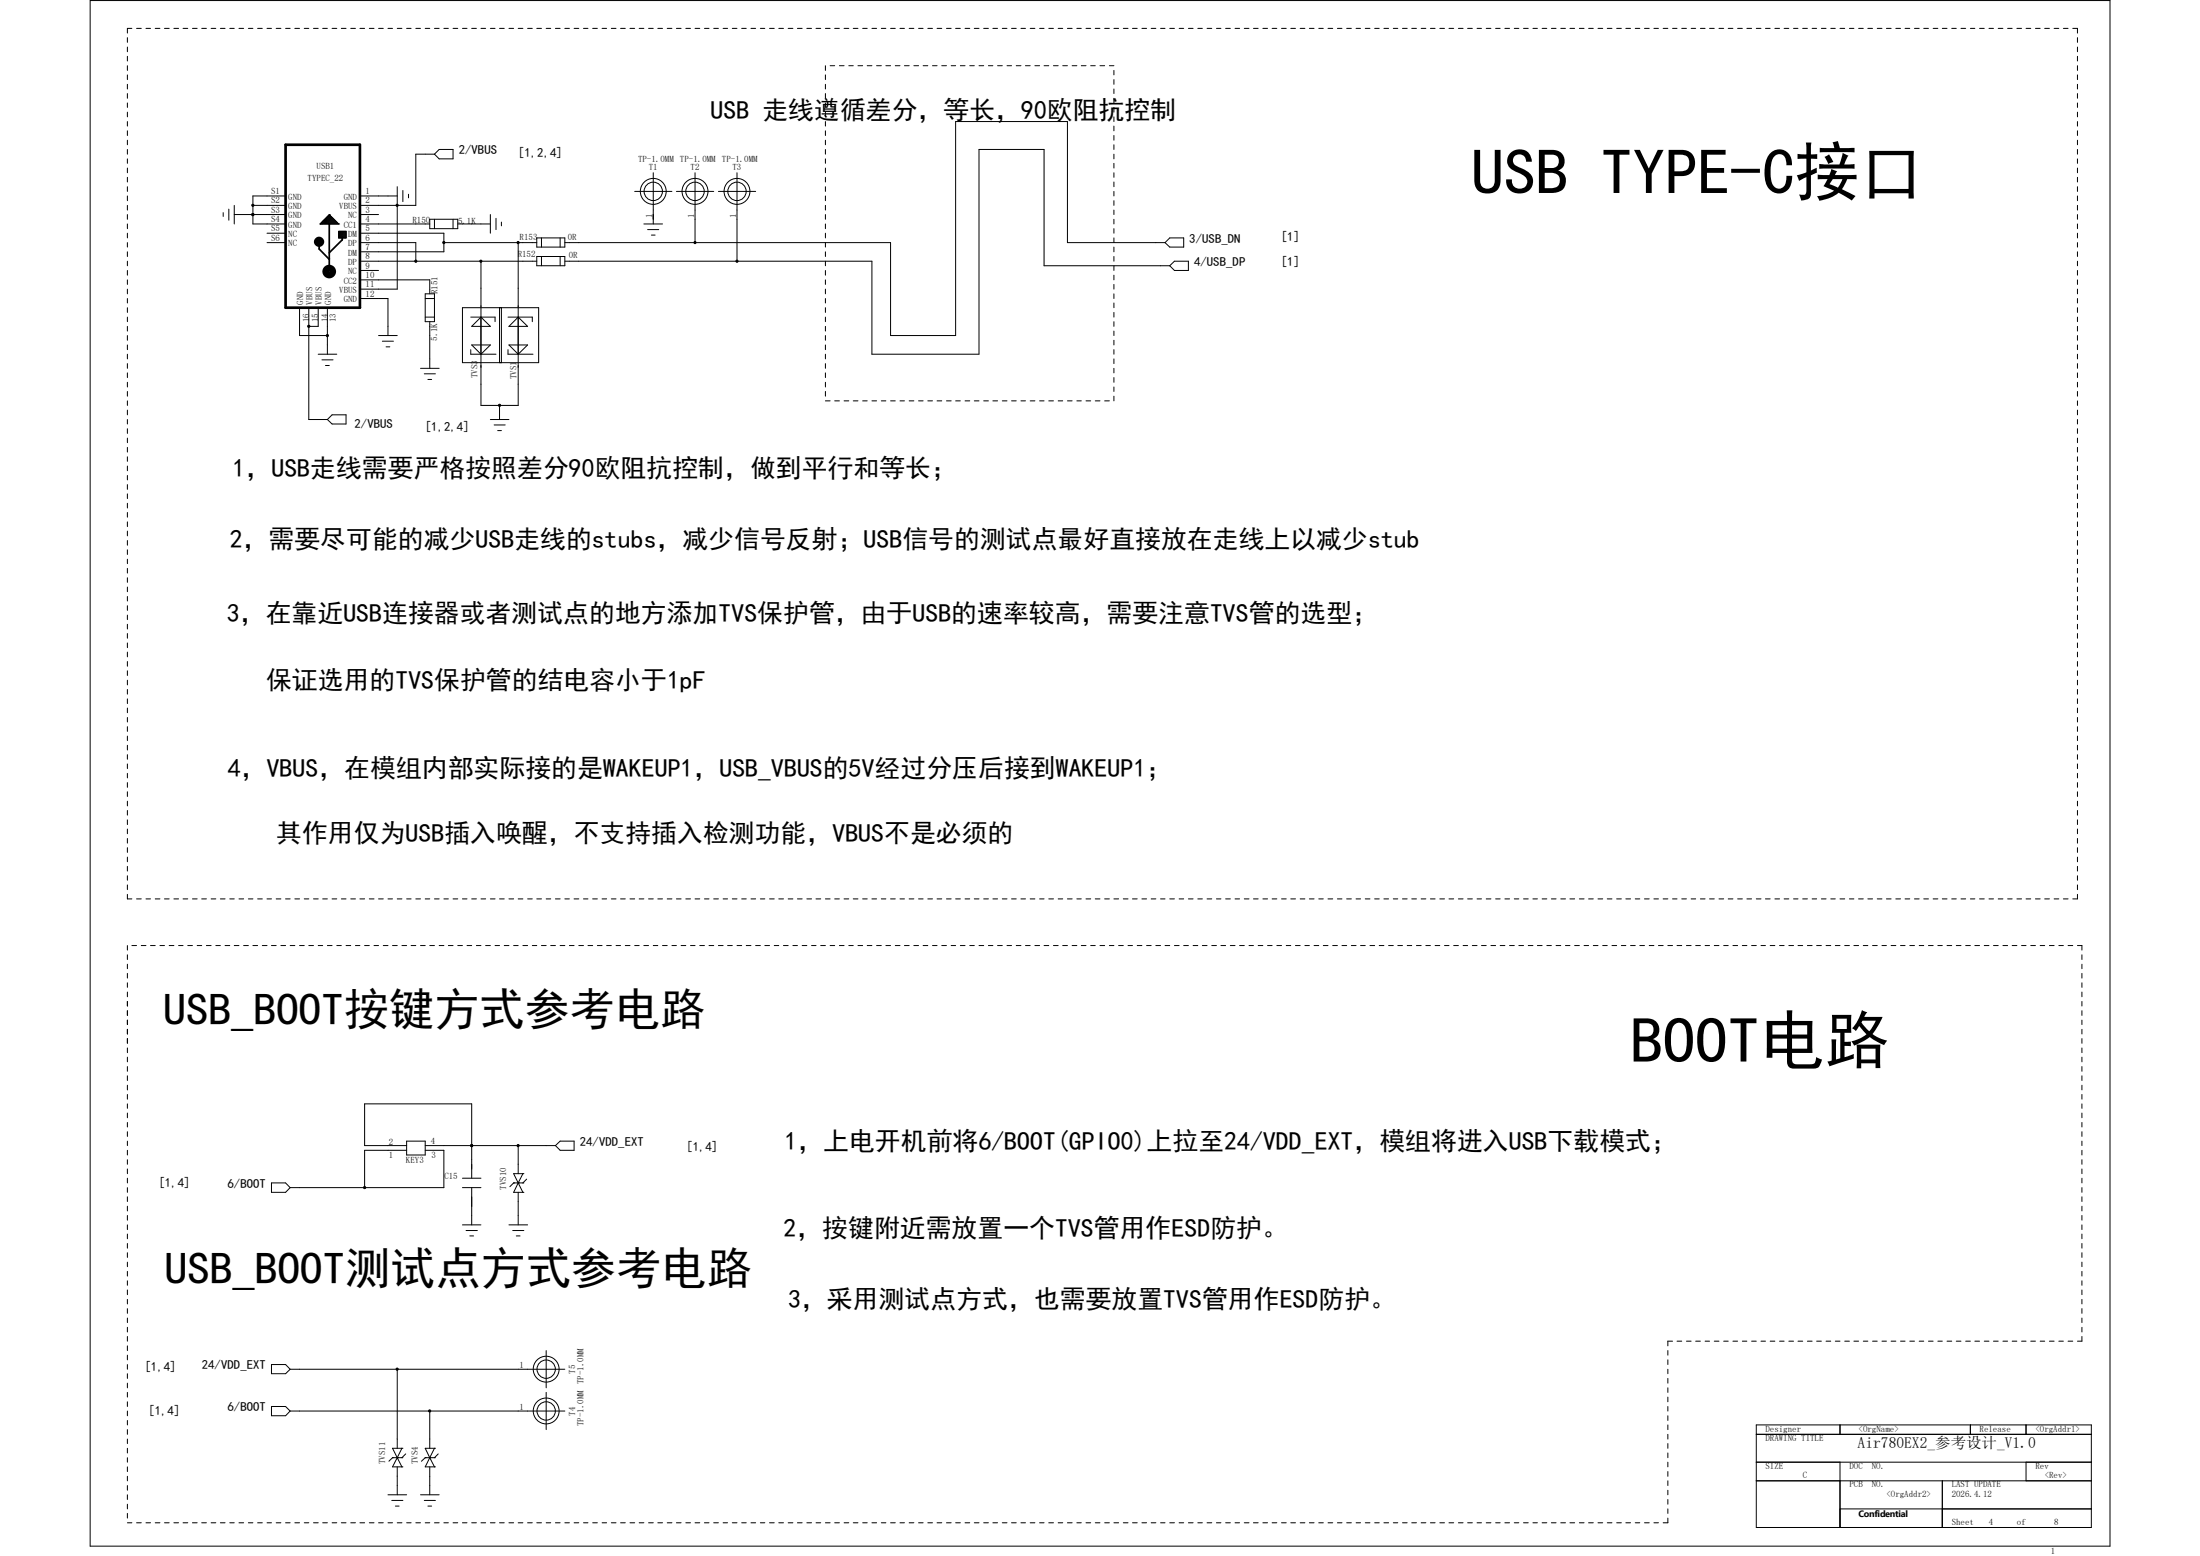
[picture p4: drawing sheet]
<svg xmlns="http://www.w3.org/2000/svg" width="297mm" height="210mm" viewBox="0 0 297 210" stroke-linecap="round" stroke-linejoin="round" font-family="sans-serif">
<g fill="none" stroke="#000" stroke-width=".14">
<path d="M12.2 .1h272.7v208.6h-272.7zM17.2 5.1v.6M17.2 6.3v.7M17.2 7.6v.6M17.2 8.9v.6M17.2 10.1v.6M17.2 11.4v.6M17.2 12.6v.7M17.2 13.9v.6M17.2 15.1v.7M17.2 16.4v.6M17.2 17.7v.6"/>
<path d="M17.2 18.9v.6M17.8 3.8h-.6v.7M18.4 3.8h.7M19.7 3.8h.6M21 3.8h.6M22.2 3.8h.6M23.5 3.8h.6M24.7 3.8h.6M26 3.8h.6M27.2 3.8h.7M28.5 3.8h.6M29.7 3.8h.7"/>
<path d="M31 3.8h.6M32.3 3.8h.6M33.5 3.8h.6M34.8 3.8h.6M36 3.8h.7M37.3 3.8h.6M38.6 3.8h.6M39.8 3.8h.6M41.1 3.8h.6M42.3 3.8h.7M43.6 3.8h.6M44.8 3.8h.7"/>
<path d="M46.1 3.8h.6M47.3 3.8h.7M48.6 3.8h.6M49.9 3.8h.6M51.1 3.8h.6M52.4 3.8h.6M53.6 3.8h.7M54.9 3.8h.6M56.1 3.8h.7M57.4 3.8h.6M58.7 3.8h.6M59.9 3.8h.6"/>
<path d="M61.2 3.8h.6M62.4 3.8h.6M63.7 3.8h.6M64.9 3.8h.7M66.2 3.8h.6M67.4 3.8h.7M68.7 3.8h.6M70 3.8h.6M71.2 3.8h.7M72.5 3.8h.6M73.7 3.8h.6M75 3.8h.6"/>
<path d="M76.3 3.8h.6M77.5 3.8h.6M78.8 3.8h.6M80 3.8h.6M81.3 3.8h.6M82.5 3.8h.7M83.8 3.8h.6M85 3.8h.7M86.3 3.8h.6M87.6 3.8h.6M88.8 3.8h.6M90.1 3.8h.6"/>
<path d="M91.3 3.8h.6M92.6 3.8h.6M93.8 3.8h.7M95.1 3.8h.6M96.4 3.8h.6M97.6 3.8h.6M98.9 3.8h.6M100.1 3.8h.6M101.4 3.8h.6M102.6 3.8h.7M103.9 3.8h.6M105.1 3.8h.7"/>
<path d="M106.4 3.8h.6M107.7 3.8h.6M108.9 3.8h.7M110.2 3.8h.6M111.4 8.9v.6M111.4 10.1v.6M111.4 11.4v.6M111.4 12.6v.7M111.4 13.9v.6M111.4 15.1v.7M111.4 16.4v.6M111.4 17.7v.6"/>
<path d="M111.4 18.9v.6M111.4 3.8h.7M112.1 8.9h.6M112.7 3.8h.6M113.3 8.9h.7M114 3.8h.6M114.6 8.9h.6M115.2 3.8h.6M115.8 8.9h.7M116.5 3.8h.6M117.1 8.9h.6M117.7 3.8h.6"/>
<path d="M118.3 8.9h.7M119 3.8h.6M119.6 8.9h.6M120.2 3.8h.7M120.9 8.9h.6M121.5 3.8h.6M122.1 8.9h.6M122.7 3.8h.7M123.4 8.9h.6M124 3.8h.6M124.6 8.9h.7M125.3 3.8h.6"/>
<path d="M125.9 8.9h.6M126.5 3.8h.6M127.1 8.9h.7M127.8 3.8h.6M128.4 8.9h.6M129 3.8h.6M129.6 8.9h.7M130.3 3.8h.6M130.9 8.9h.6M131.5 3.8h.7M132.2 8.9h.6M132.8 3.8h.6"/>
<path d="M133.4 8.9h.6M134 3.8h.7M134.7 8.9h.6M135.3 3.8h.6M135.9 8.9h.7M136.6 3.8h.6M137.2 8.9h.6M137.8 3.8h.6M138.4 8.9h.7M139.1 3.8h.6M139.7 8.9h.6M140.3 3.8h.6"/>
<path d="M140.9 8.9h.7M141.6 3.8h.6M142.2 8.9h.7M142.9 3.8h.6M143.5 8.9h.6M144.1 3.8h.6M144.7 8.9h.7M145.4 3.8h.6M146 8.9h.6M146.6 3.8h.6M147.2 8.9h.7M147.9 3.8h.6"/>
<path d="M148.5 8.9h.6M149.1 3.8h.7M149.8 8.9h.6M150.4 9.5v.6M150.4 10.7v.7M150.4 12v.6M150.4 13.3v.6M150.4 14.5v.6M150.4 15.8v.6M150.4 17v.7M150.4 18.3v.6M150.4 19.5v.7"/>
<path d="M150.4 3.8h.6M151.6 3.8h.7M152.9 3.8h.6M154.2 3.8h.6M155.4 3.8h.6M156.7 3.8h.6M157.9 3.8h.6M159.2 3.8h.6M160.4 3.8h.7M161.7 3.8h.6M163 3.8h.6M164.2 3.8h.6"/>
<path d="M165.5 3.8h.6M166.7 3.8h.6M168 3.8h.6M169.2 3.8h.7M170.5 3.8h.6M171.7 3.8h.7M173 3.8h.6M174.3 3.8h.6M175.5 3.8h.7M176.8 3.8h.6M178 3.8h.6M179.3 3.8h.6"/>
<path d="M180.6 3.8h.6M181.8 3.8h.6M183.1 3.8h.6M184.3 3.8h.6M185.6 3.8h.6M186.8 3.8h.7M188.1 3.8h.6M189.3 3.8h.7M190.6 3.8h.6M191.9 3.8h.6M193.1 3.8h.6M194.4 3.8h.6"/>
<path d="M195.6 3.8h.6M196.9 3.8h.6M198.1 3.8h.7M199.4 3.8h.6M200.6 3.8h.7M201.9 3.8h.6M203.2 3.8h.6M204.4 3.8h.6M205.7 3.8h.6M206.9 3.8h.6M208.2 3.8h.6M209.4 3.8h.7"/>
<path d="M210.7 3.8h.6M211.9 3.8h.7M213.2 3.8h.6M214.5 3.8h.6M215.7 3.8h.7M217 3.8h.6M218.2 3.8h.7M219.5 3.8h.6M220.8 3.8h.6M222 3.8h.6M223.3 3.8h.6M224.5 3.8h.7"/>
<path d="M225.8 3.8h.6M227 3.8h.7M228.3 3.8h.6M229.6 3.8h.6M230.8 3.8h.6M232.1 3.8h.6M233.3 3.8h.6M234.6 3.8h.6M235.8 3.8h.7M237.1 3.8h.6M238.3 3.8h.7M239.6 3.8h.6"/>
<path d="M240.9 3.8h.6M242.1 3.8h.6M243.4 3.8h.6M244.6 3.8h.6M245.9 3.8h.6M247.2 3.8h.6M248.4 3.8h.6M249.7 3.8h.6M250.9 3.8h.6M252.2 3.8h.6M253.4 3.8h.7M254.7 3.8h.6"/>
<path d="M255.9 3.8h.7M257.2 3.8h.6M258.5 3.8h.6M259.7 3.8h.6M261 3.8h.6M262.2 3.8h.6M263.5 3.8h.6M264.7 3.8h.7M266 3.8h.6M267.2 3.8h.7M268.5 3.8h.6M269.8 3.8h.6"/>
<path d="M271 3.8h.6M272.3 3.8h.6M273.5 3.8h.7M274.8 3.8h.6M276 3.8h.7M277.3 3.8h.6M278.6 3.8h.6M279.8 3.8h.7v.7M280.5 5.1v.6M280.5 6.3v.7M280.5 7.6v.6M280.5 8.9v.6"/>
<path d="M280.5 10.1v.6M280.5 11.4v.6M280.5 12.6v.7M280.5 13.9v.6M280.5 15.1v.7M280.5 16.4v.6M280.5 17.7v.6M280.5 18.9v.6M17.2 20.2v.6M17.2 21.4v.6M17.2 22.7v.6M17.2 23.9v.7"/>
<path d="M17.2 25.2v.6M17.2 26.4v.7M17.2 27.7v.7M17.2 29v.6M17.2 30.2v.7M17.2 31.5v.6M17.2 32.7v.6M17.2 34v.6M17.2 35.3v.6M17.2 36.5v.6M17.2 37.8v.6M17.2 39v.7"/>
<path d="M30.1 28.7v.5M30.9 28.2v1.5M31.6 29h7M31.6 27.7v2.5M34.1 29h.1M34.1 27.7h4.5M36 31.5h2.6M36 32.7h2.6M38.6 26.4h-4.5v3.8h4.5M43.2 30.2h.1M43.2 30.2h2.5M43.3 30.2v-.1h2.3v.1"/>
<path d="M43.5 30.2v-.2h2v.2M43.6 30.2v-.4h1.7v.4M43.7 30.2v-.5h1.5v.5M43.8 30.2v-.6h1.3v.6M43.9 30.2v-.7h1.1v.7M44.1 30.2v-.9h.7v.9M44.2 30.2v-1h.5v1M44.3 30.2v-1.1h.3v1.1M44.4 29h.1M44.4 29v1.2M44.4 36.2v.4M44.4 29l-1.2 1.2"/>
<path d="M44.4 29l1.3 1.2M45.7 30.2h.1M45.7 31.2h1v.9h-1zM45.7 32h1M45.7 31.9h1M45.7 31.7h1M45.7 31.6h1M45.7 31.5h1M45.7 31.3h1M45.8 31.2v.9M46 31.2v.9M46.1 31.2v.9"/>
<path d="M46.2 31.2v.9M46.3 31.2v.9M46.5 31.2v.9M46.6 31.2v.9M48.6 37.8h9.4v1.9M48.6 30.2h9.4M48.6 31.5h11.3v2.5h-11.3M48.6 26.4h5M48.6 29h2.5M48.6 32.7h7.5v2.6M48.6 35.3h23.9M48.6 36.5h2.5"/>
<path d="M53.6 25.2v13.8h-5M54.4 25.7v1.5M55.1 26.2v.5M57.4 39.7h1.3v3.7h-1.3zM58 29.6h3.8v1.3h-3.8zM58.7 20.8l.6-.6h1.9v1.2h-1.9zM58.7 29.6v1.3M58.7 20.8h-2.6v6.9h-7.5M59.9 32.7h12.6M61.2 29.6v1.3M61.8 30.2h4.4M66.2 29v2.5"/>
<path d="M67 29.5v1.5M67.7 30v.5M70 32.7v22h-5.1v-19.4M72.5 32.1h3.8v1.2h-3.8zM72.5 34.6h3.8v1.3h-3.8zM73.1 32.1v1.2M73.1 34.6v1.3M75.6 32.1v1.2M75.6 34.6v1.3M76.3 32.7h43.9v12.6h8.8v-28.9h15.1v16.3h13.2M76.3 35.3h41.4v12.5h14.5v-27.6h8.7v15.7h17M85.7 25.8h5"/>
<path d="M86.9 30.2h2.5M87.4 31h1.5M87.9 31.7h.5M88.2 23.3v6.9M91.3 25.8h5.1M93.8 23.3v9.4M97 25.8h5M99.5 23.3v12M111.4 20.2v.6M111.4 21.4v.6M111.4 22.7v.6M111.4 23.9v.7"/>
<path d="M111.4 25.2v.6M111.4 26.4v.7M111.4 27.7v.7M111.4 29v.6M111.4 30.2v.7M111.4 31.5v.6M111.4 32.7v.6M111.4 34v.6M111.4 35.3v.6M111.4 36.5v.6M111.4 37.8v.6M111.4 39v.7"/>
<path d="M150.4 20.8v.6M150.4 22v.7M150.4 23.3v.6M150.4 24.6v.6M150.4 25.8v.6M150.4 27.1v.6M150.4 28.4v.6M150.4 29.6v.6M150.4 30.9v.6M150.4 32.1v.6M150.4 33.3v.7M150.4 34.6v.7"/>
<path d="M150.4 35.9v.6M150.4 37.1v.7M150.4 38.4v.6M150.4 39.7v.6M157.3 32.7l.6-.6h1.9v1.2h-1.9zM157.9 35.9l.6-.6h1.9v1.2h-1.9zM280.5 20.2v.6M280.5 21.4v.6M280.5 22.7v.6M280.5 23.9v.7M280.5 25.2v.6M280.5 26.4v.7"/>
<path d="M280.5 27.7v.7M280.5 29v.6M280.5 30.2v.7M280.5 31.5v.6M280.5 32.7v.6M280.5 34v.6M280.5 35.3v.6M280.5 36.5v.6M280.5 37.8v.6M280.5 39v.7M17.2 40.3v.6M17.2 41.5v.7"/>
<path d="M17.2 42.8v.6M17.2 44v.7M17.2 45.3v.6M17.2 46.6v.6M17.2 47.8v.6M17.2 49.1v.6M17.2 50.3v.7M17.2 51.6v.6M17.2 52.8v.7M17.2 54.1v.6M17.2 55.4v.6M17.2 56.6v.6"/>
<path d="M17.2 57.9v.6M17.2 59.1v.6M40.4 41.5v3.8h3.8M41.7 44h.1M41.7 41.5v15.1h2.5M43 41.5v2.5h-1.3M43 47.8h2.5M43.5 48.6h1.5M43.9 49.3h.5M44.2 41.5v6.3M44.2 56.6l.6-.6h1.9v1.2h-1.9zM48.6 40.3h3.8v5"/>
<path d="M51.1 45.3h2.5M51.6 46h1.5M52.1 46.8h.5M56.8 49.7h2.5M57.3 50.5h1.5M57.4 42.8h1.3M57.4 40.3h1.3M57.8 51.2h.5M58 43.4v6.3M62.4 41.5h10.3v7.4h-10.3zM63.6 42.8h3.2v.6M63.6 47.2v.6h3.4"/>
<path d="M63.7 44l1.2-1.2 1.3 1.2zM63.7 46.6h2.5l-1.3 1.2zM66.2 56.6h2.5M66.7 57.4h1.5M67.2 58.1h.5M67.4 41.5v7.4M67.4 54.7v1.9M67.7 41.5v7.4M68.6 42.8h3.3v.6M68.6 47.2v.6h3.4M68.7 44l1.3-1.2 1.2 1.2zM68.7 46.6h2.5l-1.2 1.2z"/>
<path d="M111.4 40.3v.6M111.4 41.5v.7M111.4 42.8v.6M111.4 44v.7M111.4 45.3v.6M111.4 46.6v.6M111.4 47.8v.6M111.4 49.1v.6M111.4 50.3v.7M111.4 51.6v.6M111.4 52.8v.7M111.4 54.1h.7"/>
<path d="M112.7 54.1h.6M114 54.1h.6M115.2 54.1h.6M116.5 54.1h.6M117.7 54.1h.6M119 54.1h.6M120.2 54.1h.7M121.5 54.1h.6M122.7 54.1h.7M124 54.1h.6M125.3 54.1h.6M126.5 54.1h.6"/>
<path d="M127.8 54.1h.6M129 54.1h.6M130.3 54.1h.6M131.5 54.1h.7M132.8 54.1h.6M134 54.1h.7M135.3 54.1h.6M136.6 54.1h.6M137.8 54.1h.6M139.1 54.1h.6M140.3 54.1h.6M141.6 54.1h.6"/>
<path d="M142.9 54.1h.6M144.1 54.1h.6M145.4 54.1h.6M146.6 54.1h.6M147.9 54.1h.6M149.1 54.1h.7M150.4 40.9v.6M150.4 42.2v.6M150.4 43.4v.6M150.4 44.7v.6M150.4 45.9v.7M150.4 47.2v.6"/>
<path d="M150.4 48.4v.7M150.4 49.7v.6M150.4 51v.6M150.4 52.2v.6M150.4 53.5v.6M280.5 40.3v.6M280.5 41.5v.7M280.5 42.8v.6M280.5 44v.7M280.5 45.3v.6M280.5 46.6v.6M280.5 47.8v.6"/>
<path d="M280.5 49.1v.6M280.5 50.3v.7M280.5 51.6v.6M280.5 52.8v.7M280.5 54.1v.6M280.5 55.4v.6M280.5 56.6v.6M280.5 57.9v.6M280.5 59.1v.6M17.2 60.4v.6M17.2 61.6v.7M17.2 62.9v.6"/>
<path d="M17.2 64.2v.6M17.2 65.4v.6M17.2 66.7v.6M17.2 67.9v.7M17.2 69.2v.6M17.2 70.4v.7M17.2 71.7v.6M17.2 73v.6M17.2 74.2v.6M17.2 75.5v.6M17.2 76.7v.6M17.2 78v.6"/>
<path d="M17.2 79.2v.7M280.5 60.4v.6M280.5 61.6v.7M280.5 62.9v.6M280.5 64.2v.6M280.5 65.4v.6M280.5 66.7v.6M280.5 67.9v.7M280.5 69.2v.6M280.5 70.4v.7M280.5 71.7v.6M280.5 73v.6"/>
<path d="M280.5 74.2v.6M280.5 75.5v.6M280.5 76.7v.6M280.5 78v.6M280.5 79.2v.7M17.2 80.5v.6M17.2 81.7v.7M17.2 83v.6M17.2 84.3v.6M17.2 85.5v.6M17.2 86.8v.6M17.2 88v.6"/>
<path d="M17.2 89.3v.6M17.2 90.5v.7M17.2 91.8v.6M17.2 93v.7M17.2 94.3v.7M17.2 95.6v.6M17.2 96.8v.6M17.2 98.1v.6M17.2 99.3v.6M280.5 80.5v.6M280.5 81.7v.7M280.5 83v.6"/>
<path d="M280.5 84.3v.6M280.5 85.5v.6M280.5 86.8v.6M280.5 88v.6M280.5 89.3v.6M280.5 90.5v.7M280.5 91.8v.6M280.5 93v.7M280.5 94.3v.7M280.5 95.6v.6M280.5 96.8v.6M280.5 98.1v.6"/>
<path d="M280.5 99.3v.6M17.2 100.6v.6M17.2 101.9v.6M17.2 103.1v.6M17.2 104.4v.6M17.2 105.6v.7M17.2 106.9v.6M17.2 108.1v.7M17.2 109.4v.6M17.2 110.6v.7M17.2 111.9v.6M17.2 113.2v.6"/>
<path d="M17.2 114.4v.6M17.2 115.7v.6M17.2 116.9v.7M17.2 118.2v.6M17.2 119.4v.7M280.5 100.6v.6M280.5 101.9v.6M280.5 103.1v.6M280.5 104.4v.6M280.5 105.6v.7M280.5 106.9v.6M280.5 108.1v.7"/>
<path d="M280.5 109.4v.6M280.5 110.6v.7M280.5 111.9v.6M280.5 113.2v.6M280.5 114.4v.6M280.5 115.7v.6M280.5 116.9v.7M280.5 118.2v.6M280.5 119.4v.7M17.2 120.7v.6h.6M17.2 127.6v.6M17.2 128.9v.6"/>
<path d="M17.2 130.1v.6M17.2 131.4v.6M17.2 132.6v.7M17.2 133.9v.6M17.2 135.2v.6M17.2 136.4v.6M17.2 137.7v.6M17.2 138.9v.7M17.8 127.6h.6M18.4 121.3h.7M19.1 127.6h.6M19.7 121.3h.6"/>
<path d="M20.3 127.6h.7M21 121.3h.6M21.6 127.6h.6M22.2 121.3h.6M22.8 127.6h.7M23.5 121.3h.6M24.1 127.6h.6M24.7 121.3h.6M25.3 127.6h.7M26 121.3h.6M26.6 127.6h.6M27.2 121.3h.7"/>
<path d="M27.9 127.6h.6M28.5 121.3h.6M29.1 127.6h.6M29.7 121.3h.7M30.4 127.6h.6M31 121.3h.6M31.6 127.6h.7M32.3 121.3h.6M32.9 127.6h.6M33.5 121.3h.6M34.1 127.6h.7M34.8 121.3h.6"/>
<path d="M35.4 127.6h.6M36 121.3h.7M36.7 127.6h.6M37.3 121.3h.6M37.9 127.6h.7M38.6 121.3h.6M39.2 127.6h.6M39.8 121.3h.6M40.4 127.6h.7M41.1 121.3h.6M41.7 127.6h.6M42.3 121.3h.7"/>
<path d="M43 127.6h.6M43.6 121.3h.6M44.2 127.6h.6M44.8 121.3h.7M45.5 127.6h.6M46.1 121.3h.6M46.7 127.6h.6M47.3 121.3h.7M48 127.6h.6M48.6 121.3h.6M49.2 127.6h.7M49.9 121.3h.6"/>
<path d="M50.5 127.6h.6M51.1 121.3h.6M51.7 127.6h.7M52.4 121.3h.6M53 127.6h.6M53.6 121.3h.7M54.3 127.6h.6M54.9 121.3h.6M55.5 127.6h.6M56.1 121.3h.7M56.8 127.6h.6M57.4 121.3h.6"/>
<path d="M58 127.6h.7M58.7 121.3h.6M59.3 127.6h.6M59.9 121.3h.6M60.5 127.6h.7M61.2 121.3h.6M61.8 127.6h.6M62.4 121.3h.6M63 127.6h.7M63.7 121.3h.6M64.3 127.6h.6M64.9 121.3h.7"/>
<path d="M65.6 127.6h.6M66.2 121.3h.6M66.8 127.6h.6M67.4 121.3h.7M68.1 127.6h.6M68.7 121.3h.6M69.3 127.6h.7M70 121.3h.6M70.6 127.6h.6M71.2 121.3h.7M71.9 127.6h.6M72.5 121.3h.6"/>
<path d="M73.1 127.6h.6M73.7 121.3h.6M74.3 127.6h.7M75 121.3h.6M75.6 127.6h.7M76.3 121.3h.6M76.9 127.6h.6M77.5 121.3h.6M78.1 127.6h.7M78.8 121.3h.6M79.4 127.6h.6M80 121.3h.6"/>
<path d="M80.6 127.6h.7M81.3 121.3h.6M81.9 127.6h.6M82.5 121.3h.7M83.2 127.6h.6M83.8 121.3h.6M84.4 127.6h.6M85 121.3h.7M85.7 127.6h.6M86.3 121.3h.6M86.9 127.6h.7M87.6 121.3h.6"/>
<path d="M88.2 127.6h.6M88.8 121.3h.6M89.4 127.6h.7M90.1 121.3h.6M90.7 127.6h.6M91.3 121.3h.6M91.9 127.6h.7M92.6 121.3h.6M93.2 127.6h.6M93.8 121.3h.7M94.5 127.6h.6M95.1 121.3h.6"/>
<path d="M95.7 127.6h.7M96.4 121.3h.6M97 127.6h.6M97.6 121.3h.6M98.2 127.6h.7M98.9 121.3h.6M99.5 127.6h.6M100.1 121.3h.6M100.7 127.6h.7M101.4 121.3h.6M102 127.6h.6M102.6 121.3h.7"/>
<path d="M103.3 127.6h.6M103.9 121.3h.6M104.5 127.6h.6M105.1 121.3h.7M105.8 127.6h.6M106.4 121.3h.6M107 127.6h.7M107.7 121.3h.6M108.3 127.6h.6M108.9 121.3h.7M109.6 127.6h.6M110.2 121.3h.6"/>
<path d="M110.8 127.6h.6M111.4 121.3h.7M112.1 127.6h.6M112.7 121.3h.6M113.3 127.6h.7M114 121.3h.6M114.6 127.6h.6M115.2 121.3h.6M115.8 127.6h.7M116.5 121.3h.6M117.1 127.6h.6M117.7 121.3h.6"/>
<path d="M118.3 127.6h.7M119 121.3h.6M119.6 127.6h.6M120.2 121.3h.7M120.9 127.6h.6M121.5 121.3h.6M122.1 127.6h.6M122.7 121.3h.7M123.4 127.6h.6M124 121.3h.6M124.6 127.6h.7M125.3 121.3h.6"/>
<path d="M125.9 127.6h.6M126.5 121.3h.6M127.1 127.6h.7M127.8 121.3h.6M128.4 127.6h.6M129 121.3h.6M129.6 127.6h.7M130.3 121.3h.6M130.9 127.6h.6M131.5 121.3h.7M132.2 127.6h.6M132.8 121.3h.6"/>
<path d="M133.4 127.6h.6M134 121.3h.7M134.7 127.6h.6M135.3 121.3h.6M135.9 127.6h.7M136.6 121.3h.6M137.2 127.6h.6M137.8 121.3h.6M138.4 127.6h.7M139.1 121.3h.6M139.7 127.6h.6M140.3 121.3h.6"/>
<path d="M140.9 127.6h.7M141.6 121.3h.6M142.2 127.6h.7M142.9 121.3h.6M143.5 127.6h.6M144.1 121.3h.6M144.7 127.6h.7M145.4 121.3h.6M146 127.6h.6M146.6 121.3h.6M147.2 127.6h.7M147.9 121.3h.6"/>
<path d="M148.5 127.6h.6M149.1 121.3h.7M149.8 127.6h.6M150.4 121.3h.6M151 127.6h.6M151.6 121.3h.7M152.3 127.6h.6M152.9 121.3h.6M153.5 127.6h.7M154.2 121.3h.6M154.8 127.6h.6M155.4 121.3h.6"/>
<path d="M156 127.6h.7M156.7 121.3h.6M157.3 127.6h.6M157.9 121.3h.6M158.5 127.6h.7M159.2 121.3h.6M159.8 127.6h.6M160.4 121.3h.7M161.1 127.6h.6M161.7 121.3h.6M162.3 127.6h.7M163 121.3h.6"/>
<path d="M163.6 127.6h.6M164.2 121.3h.6M164.8 127.6h.7M165.5 121.3h.6M166.1 127.6h.6M166.7 121.3h.6M167.3 127.6h.7M168 121.3h.6M168.6 127.6h.6M169.2 121.3h.7M169.9 127.6h.6M170.5 121.3h.6"/>
<path d="M171.1 127.6h.6M171.7 121.3h.7M172.4 127.6h.6M173 121.3h.6M173.6 127.6h.7M174.3 121.3h.6M174.9 127.6h.6M175.5 121.3h.7M176.2 127.6h.6M176.8 121.3h.6M177.4 127.6h.6M178 121.3h.6"/>
<path d="M178.6 127.6h.7M179.3 121.3h.6M179.9 127.6h.7M180.6 121.3h.6M181.2 127.6h.6M181.8 121.3h.6M182.4 127.6h.7M183.1 121.3h.6M183.7 127.6h.6M184.3 121.3h.6M184.9 127.6h.7M185.6 121.3h.6"/>
<path d="M186.2 127.6h.6M186.8 121.3h.7M187.5 127.6h.6M188.1 121.3h.6M188.7 127.6h.6M189.3 121.3h.7M190 127.6h.6M190.6 121.3h.6M191.2 127.6h.7M191.9 121.3h.6M192.5 127.6h.6M193.1 121.3h.6"/>
<path d="M193.7 127.6h.7M194.4 121.3h.6M195 127.6h.6M195.6 121.3h.6M196.2 127.6h.7M196.9 121.3h.6M197.5 127.6h.6M198.1 121.3h.7M198.8 127.6h.6M199.4 121.3h.6M200 127.6h.6M200.6 121.3h.7"/>
<path d="M201.3 127.6h.6M201.9 121.3h.6M202.5 127.6h.7M203.2 121.3h.6M203.8 127.6h.6M204.4 121.3h.6M205 127.6h.7M205.7 121.3h.6M206.3 127.6h.6M206.9 121.3h.6M207.5 127.6h.7M208.2 121.3h.6"/>
<path d="M208.8 127.6h.6M209.4 121.3h.7M210.1 127.6h.6M210.7 121.3h.6M211.3 127.6h.6M211.9 121.3h.7M212.6 127.6h.6M213.2 121.3h.6M213.8 127.6h.7M214.5 121.3h.6M215.1 127.6h.6M215.7 121.3h.7"/>
<path d="M216.4 127.6h.6M217 121.3h.6M217.6 127.6h.6M218.2 121.3h.7M218.9 127.6h.6M219.5 121.3h.6M220.1 127.6h.7M220.8 121.3h.6M221.4 127.6h.6M222 121.3h.6M222.6 127.6h.7M223.3 121.3h.6"/>
<path d="M223.9 127.6h.6M224.5 121.3h.7M225.2 127.6h.6M225.8 121.3h.6M226.4 127.6h.6M227 121.3h.7M227.7 127.6h.6M228.3 121.3h.6M228.9 127.6h.7M229.6 121.3h.6M230.2 127.6h.6M230.8 121.3h.6"/>
<path d="M231.4 127.6h.7M232.1 121.3h.6M232.7 127.6h.6M233.3 121.3h.6M233.9 127.6h.7M234.6 121.3h.6M235.2 127.6h.6M235.8 121.3h.7M236.5 127.6h.6M237.1 121.3h.6M237.7 127.6h.6M238.3 121.3h.7"/>
<path d="M239 127.6h.6M239.6 121.3h.6M240.2 127.6h.7M240.9 121.3h.6M241.5 127.6h.6M242.1 121.3h.6M242.7 127.6h.7M243.4 121.3h.6M244 127.6h.6M244.6 121.3h.6M245.2 127.6h.7M245.9 121.3h.6"/>
<path d="M246.5 127.6h.7M247.2 121.3h.6M247.8 127.6h.6M248.4 121.3h.6M249 127.6h.7M249.7 121.3h.6M250.3 127.6h.6M250.9 121.3h.6M251.5 127.6h.7M252.2 121.3h.6M252.8 127.6h.6M253.4 121.3h.7"/>
<path d="M254.1 127.6h.6M254.7 121.3h.6M255.3 127.6h.6M255.9 121.3h.7M256.6 127.6h.6M257.2 121.3h.6M257.8 127.6h.7M258.5 121.3h.6M259.1 127.6h.6M259.7 121.3h.6M260.3 127.6h.7M261 121.3h.6"/>
<path d="M261.6 127.6h.6M262.2 121.3h.6M262.8 127.6h.7M263.5 121.3h.6M264.1 127.6h.6M264.7 121.3h.7M265.4 127.6h.6M266 121.3h.6M266.6 127.6h.6M267.2 121.3h.7M267.9 127.6h.6M268.5 121.3h.6"/>
<path d="M269.1 127.6h.7M269.8 121.3h.6M270.4 127.6h.6M271 121.3h.6M271.6 127.6h.7M272.3 121.3h.6M272.9 127.6h.6M273.5 121.3h.7M274.2 127.6h.6M274.8 121.3h.6M275.4 127.6h.6M276 121.3h.7"/>
<path d="M276.7 127.6h.6M277.3 121.3h.6M277.9 127.6h.7M278.6 121.3h.6M279.2 127.6h.6M280.5 120.7v.6h-.7M280.5 127.6h.6v.6M281.1 128.9v.6M281.1 130.1v.6M281.1 131.4v.6M281.1 132.6v.7M281.1 133.9v.6"/>
<path d="M281.1 135.2v.6M281.1 136.4v.6M281.1 137.7v.6M281.1 138.9v.7M17.2 140.2v.6M17.2 141.4v.7M17.2 142.7v.6M17.2 143.9v.7M17.2 145.2v.6M17.2 146.5v.6M17.2 147.7v.6M17.2 149v.6"/>
<path d="M17.2 150.2v.7M17.2 151.5v.6M17.2 152.7v.7M17.2 154v.6M17.2 155.2v.7M17.2 156.5v.6M17.2 157.8v.6M17.2 159v.6M36.7 159.6h1.9l.6 .7-.6 .6h-1.9zM54.9 154h2.5v1.9h-2.5zM54.9 154.6h-5.7v-5.6h14.5v10M54.9 155.2h-5.7v5.1"/>
<path d="M57.4 154.6h17.6M57.4 155.2h2.5v5.1h-20.7M62.4 159h2.5M63.7 154.6h.1M69.3 159.6h.1M69.3 159.6l-.5 .6M69.3 159.6h1.3M70 159.6h.1M70 154.6v3.8M70 159.6l-.7 1.3h1.3M70 159.6l.6 1.3M70.6 158.4h.1"/>
<path d="M70.6 159.6h.1M70.6 158.4h-1.3l.7 1.2M70.6 158.4l-.6 1.2M71.1 159.1l-.5 .5M75 154.6l.6-.6h1.9v1.2h-1.9zM281.1 140.2v.6M281.1 141.4v.7M281.1 142.7v.6M281.1 143.9v.7M281.1 145.2v.6M281.1 146.5v.6M281.1 147.7v.6"/>
<path d="M281.1 149v.6M281.1 150.2v.7M281.1 151.5v.6M281.1 152.7v.7M281.1 154v.6M281.1 155.2v.7M281.1 156.5v.6M281.1 157.8v.6M281.1 159v.6M17.2 160.3v.6M17.2 161.5v.7M17.2 162.8v.6"/>
<path d="M17.2 164v.7M17.2 165.3v.6M17.2 166.5v.7M17.2 167.8v.7M17.2 169.1v.6M17.2 170.3v.7M17.2 171.6v.6M17.2 172.9v.6M17.2 174.1v.6M17.2 175.4v.6M17.2 176.6v.6M17.2 177.9v.6"/>
<path d="M17.2 179.1v.7M62.4 160.3h2.5M62.4 165.3h2.5M62.9 166.1h1.5M63.4 166.8h.5M63.7 160.3v5M68.7 165.3h2.5M69.2 166.1h1.5M69.7 166.8h.5M70 160.9v4.4M70.6 160.9h.1M281.1 160.3v.6"/>
<path d="M281.1 161.5v.7M281.1 162.8v.6M281.1 164v.7M281.1 165.3v.6M281.1 166.5v.7M281.1 167.8v.7M281.1 169.1v.6M281.1 170.3v.7M281.1 171.6v.6M281.1 172.9v.6M281.1 174.1v.6M281.1 175.4v.6"/>
<path d="M281.1 176.6v.6M281.1 177.9v.6M281.1 179.1v.7M17.2 180.4v.6M17.2 181.6v.7M17.2 182.9v.6M17.2 184.2v.6M17.2 185.4v.6M17.2 186.7v.6M17.2 187.9v.7M17.2 189.2v.6M17.2 190.4v.7"/>
<path d="M17.2 191.7v.6M17.2 192.9v.7M17.2 194.2v.6M17.2 195.5v.6M17.2 196.7v.6M17.2 198v.6M17.2 199.2v.7M36.7 184.2h1.9l.6 .6-.6 .6h-1.9zM36.7 189.8h1.9l.6 .6-.6 .7h-1.9zM39.2 190.4h37.1M39.2 184.8h37.1M53 196.7h.1"/>
<path d="M53 196.7h1.3M53 196.7l-.5 .5M53.6 196.7h.1M53.6 196.7l-.6 1.3h1.3M53.6 196.7l.7 1.3M53.6 184.8v10.7M53.6 198v3.7M54.3 198h.1M54.3 195.5h.1M54.3 196.7h.1M54.3 195.5h-1.3l.6 1.2M54.3 195.5l-.7 1.2"/>
<path d="M54.8 196.2l-.5 .5M57.4 196.7h.1M57.4 196.7l-.5 .5M57.4 196.7h1.3M58 196.7h.1M58 190.4v5.1M58 198v3.7M58 196.7l-.6 1.3h1.3M58 196.7l.7 1.3M58.7 198h.1M58.7 195.5h.1M58.7 196.7h.1"/>
<path d="M58.7 195.5h-1.3l.6 1.2M58.7 195.5l-.7 1.2M59.2 196.2l-.5 .5M73.7 182.3v5M73.7 187.9v5M225.2 182.3v.6M225.2 183.5v.7M225.2 184.8v.6M225.2 186v.7M225.2 187.3v.6M225.2 188.6v.6M225.2 189.8v.6"/>
<path d="M225.2 191.1v.6M225.2 192.3v.6M225.2 193.6v.6M225.2 194.8v.7M225.2 196.1v.6M225.2 197.3v.7M225.2 198.6v.6M225.2 199.9v.6M225.8 181h-.6v.6M226.4 181h.6M227.7 181h.6M228.9 181h.7"/>
<path d="M230.2 181h.6M231.4 181h.7M232.7 181h.6M233.9 181h.7M235.2 181h.6M236.5 181h.6M237.1 192.3h45.2v13.9h-45.2zM237.1 193.6h45.2M237.1 197.3h45.2M237.1 199.9h45.2M237.7 181h.6M239 181h.6"/>
<path d="M240.2 181h.7M241.5 181h.6M242.7 181h.7M244 181h.6M245.2 181h.7M246.5 181h.7M247.8 181h.6M248.4 192.3v1.3M248.4 197.3v8.9M249 181h.7M250.3 181h.6M251.5 181h.7"/>
<path d="M252.8 181h.6M254.1 181h.6M255.3 181h.6M256.6 181h.6M257.8 181h.7M259.1 181h.6M260.3 181h.7M261.6 181h.6M262.2 199.9v6.3M262.8 181h.7M264.1 181h.6M265.4 181h.6"/>
<path d="M266 192.3v1.3M266.6 181h.6M267.9 181h.6M269.1 181h.7M270.4 181h.6M271.6 181h.7M272.9 181h.6M273.5 192.3v1.3M273.5 197.3v2.6M274.2 181h.6M275.4 181h.6M276.7 181h.6"/>
<path d="M277.9 181h.7M279.2 181h.6M281.1 180.4v.6h-.6M17.2 200.5v.6M17.2 201.7v.7M17.2 203v.6M17.2 204.2v.7M17.2 205.5h.6M18.4 205.5h.7M19.7 205.5h.6M21 205.5h.6M22.2 205.5h.6"/>
<path d="M23.5 205.5h.6M24.7 205.5h.6M26 205.5h.6M27.2 205.5h.7M28.5 205.5h.6M29.7 205.5h.7M31 205.5h.6M32.3 205.5h.6M33.5 205.5h.6M34.8 205.5h.6M36 205.5h.7M37.3 205.5h.6"/>
<path d="M38.6 205.5h.6M39.8 205.5h.6M41.1 205.5h.6M42.3 205.5h.7M43.6 205.5h.6M44.8 205.5h.7M46.1 205.5h.6M47.3 205.5h.7M48.6 205.5h.6M49.9 205.5h.6M51.1 205.5h.6M52.4 205.5h.6"/>
<path d="M52.4 201.7h2.5M52.9 202.5h1.5M53.4 203.3h.5M53.6 205.5h.7M54.9 205.5h.6M56.1 205.5h.7M56.8 201.7h2.5M57.3 202.5h1.5M57.4 205.5h.6M57.8 203.3h.5M58.7 205.5h.6M59.9 205.5h.6"/>
<path d="M61.2 205.5h.6M62.4 205.5h.6M63.7 205.5h.6M64.9 205.5h.7M66.2 205.5h.6M67.4 205.5h.7M68.7 205.5h.6M70 205.5h.6M71.2 205.5h.7M72.5 205.5h.6M73.7 205.5h.6M75 205.5h.6"/>
<path d="M76.3 205.5h.6M77.5 205.5h.6M78.8 205.5h.6M80 205.5h.6M81.3 205.5h.6M82.5 205.5h.7M83.8 205.5h.6M85 205.5h.7M86.3 205.5h.6M87.6 205.5h.6M88.8 205.5h.6M90.1 205.5h.6"/>
<path d="M91.3 205.5h.6M92.6 205.5h.6M93.8 205.5h.7M95.1 205.5h.6M96.4 205.5h.6M97.6 205.5h.6M98.9 205.5h.6M100.1 205.5h.6M101.4 205.5h.6M102.6 205.5h.7M103.9 205.5h.6M105.1 205.5h.7"/>
<path d="M106.4 205.5h.6M107.7 205.5h.6M108.9 205.5h.7M110.2 205.5h.6M111.4 205.5h.7M112.7 205.5h.6M114 205.5h.6M115.2 205.5h.6M116.5 205.5h.6M117.7 205.5h.6M119 205.5h.6M120.2 205.5h.7"/>
<path d="M121.5 205.5h.6M122.7 205.5h.7M124 205.5h.6M125.3 205.5h.6M126.5 205.5h.6M127.8 205.5h.6M129 205.5h.6M130.3 205.5h.6M131.5 205.5h.7M132.8 205.5h.6M134 205.5h.7M135.3 205.5h.6"/>
<path d="M136.6 205.5h.6M137.8 205.5h.6M139.1 205.5h.6M140.3 205.5h.6M141.6 205.5h.6M142.9 205.5h.6M144.1 205.5h.6M145.4 205.5h.6M146.6 205.5h.6M147.9 205.5h.6M149.1 205.5h.7M150.4 205.5h.6"/>
<path d="M151.6 205.5h.7M152.9 205.5h.6M154.2 205.5h.6M155.4 205.5h.6M156.7 205.5h.6M157.9 205.5h.6M159.2 205.5h.6M160.4 205.5h.7M161.7 205.5h.6M163 205.5h.6M164.2 205.5h.6M165.5 205.5h.6"/>
<path d="M166.7 205.5h.6M168 205.5h.6M169.2 205.5h.7M170.5 205.5h.6M171.7 205.5h.7M173 205.5h.6M174.3 205.5h.6M175.5 205.5h.7M176.8 205.5h.6M178 205.5h.6M179.3 205.5h.6M180.6 205.5h.6"/>
<path d="M181.8 205.5h.6M183.1 205.5h.6M184.3 205.5h.6M185.6 205.5h.6M186.8 205.5h.7M188.1 205.5h.6M189.3 205.5h.7M190.6 205.5h.6M191.9 205.5h.6M193.1 205.5h.6M194.4 205.5h.6M195.6 205.5h.6"/>
<path d="M196.9 205.5h.6M198.1 205.5h.7M199.4 205.5h.6M200.6 205.5h.7M201.9 205.5h.6M203.2 205.5h.6M204.4 205.5h.6M205.7 205.5h.6M206.9 205.5h.6M208.2 205.5h.6M209.4 205.5h.7M210.7 205.5h.6"/>
<path d="M211.9 205.5h.7M213.2 205.5h.6M214.5 205.5h.6M215.7 205.5h.7M217 205.5h.6M218.2 205.5h.7M219.5 205.5h.6M220.8 205.5h.6M222 205.5h.6M223.3 205.5h.6M225.2 204.9v.6h-.7M225.2 201.1v.6"/>
<path d="M225.2 202.4v.6M225.2 203.6v.6M248.4 203.6h33.9"/>
<circle cx="34.1" cy="29" r=".15"/>
<circle cx="34.1" cy="27.7" r=".15"/>
<circle cx="53.6" cy="27.7" r=".15"/>
<circle cx="56.1" cy="35.3" r=".15"/>
<circle cx="59.9" cy="32.7" r=".15"/>
<circle cx="64.9" cy="35.3" r=".15"/>
<circle cx="69.9" cy="32.7" r=".15"/>
<circle cx="88.2" cy="25.8" r="1.24"/>
<circle cx="88.2" cy="25.8" r="1.75"/>
<circle cx="93.8" cy="32.7" r=".15"/>
<circle cx="93.8" cy="25.8" r="1.75"/>
<circle cx="93.8" cy="25.8" r="1.24"/>
<circle cx="99.5" cy="25.8" r="1.24"/>
<circle cx="99.5" cy="25.8" r="1.75"/>
<circle cx="99.5" cy="35.3" r=".15"/>
<circle cx="41.7" cy="44" r=".15"/>
<circle cx="44.2" cy="45.3" r=".15"/>
<circle cx="67.4" cy="54.7" r=".15"/>
<circle cx="63.7" cy="154.6" r=".15"/>
<circle cx="69.9" cy="154.6" r=".15"/>
<circle cx="49.2" cy="160.3" r=".15"/>
<circle cx="53.6" cy="184.8" r=".15"/>
<circle cx="58" cy="190.4" r=".15"/>
<circle cx="73.7" cy="184.8" r="1.75"/>
<circle cx="73.7" cy="190.4" r="1.75"/>
<circle cx="73.7" cy="184.8" r="1.24"/>
<circle cx="73.7" cy="190.4" r="1.24"/>
</g>
<g fill="#000">
<path d="M199 20.2h.8v4.1a1 1 0 0 0 1 1.2 1 1 0 0 0 1-1.2v-4.1h.8v4.1a1.66 1.66 0 0 1-2.2 1.8 1.53 1.53 0 0 1-1.4-1.8zM204 20.6a1.66 1.66 0 0 1 1.8-.4 1.66 1.66 0 0 1 1 1.6h-.8a.89 .89 0 0 0-.7-1 .89 .89 0 0 0-1.1 .8 .89 .89 0 0 0 .8 1 2.38 2.38 0 0 1 2 1.8 1.72 1.72 0 0 1-2.3 1.7 1.64 1.64 0 0 1-1.4-1.9h.8a1.04 1.04 0 0 0 1 1.3 1.04 1.04 0 0 0 1-1.2l-.4-.6a6.5 6.5 0 0 1-2-1.3 1.47 1.47 0 0 1 .3-1.8zM207.8 20.2h1.7a1.47 1.47 0 0 1 1.7 1.1 1.47 1.47 0 0 1-.9 1.7 1.54 1.54 0 0 1 1.1 1.7 1.54 1.54 0 0 1-1.5 1.3h-2.1zM208.5 20.9v1.8a1.98 1.98 0 0 0 1.7-.2 .91 .91 0 0 0 .2-1 .91 .91 0 0 0-.8-.6zM208.5 23.3v2.1a2.08 2.08 0 0 0 1.9-.4 1.04 1.04 0 0 0 .1-1.2 1.04 1.04 0 0 0-1.1-.5zM216.5 20.2h3.5v.7h-1.4v5.1h-.8v-5.1h-1.3zM220.6 20.2h.8l1.2 2.5 1.2-2.5h.8l-1.6 3.2v2.6h-.8v-2.6zM225.3 20.2a4.4 4.4 0 0 1 2.8 .3 1.8 1.8 0 0 1 .7 2 1.8 1.8 0 0 1-1.8 1.3h-1v2.2h-.7zM226 20.9v2.2a2.1 2.1 0 0 0 1.9-.4 1.28 1.28 0 0 0-.4-1.7zM229.7 20.2h3.3v.7h-2.6v1.8h2.4v.6h-2.4v2.1h2.7v.6h-3.4zM233.7 22.8h3.9v.5h-3.9zM239 20.7a1.74 1.74 0 0 1 2.1-.3 1.74 1.74 0 0 1 .8 1.9h-.7v-.3a.98 .98 0 0 0-.8-1.2 .98 .98 0 0 0-1.2 .8 5.5 5.5 0 0 0 .1 3.4 .93 .93 0 0 0 1.1 .4 .93 .93 0 0 0 .7-.8l.1-.9h.8a2.06 2.06 0 0 1-1.5 2.4 2.02 2.02 0 0 1-2.3-2.2v-.6a3.6 3.6 0 0 1 .8-2.6zM245.4 23.6h1.6l.2-.8 .8 .3-.3 .5h2.9v.6h-1.2l-.7 1.3 1.8 1-.5 .6-1.8-1.1a5.4 5.4 0 0 1-2.6 1.1l-.3-.6a5.1 5.1 0 0 0 2.3-.8l-1.4-.6 .5-.9h-1.3zM243.8 19.2h.7v1.6h.8v.7l-.8-.1v1.6l.8-.4v.7l-.8 .4v2.4a.87 .87 0 0 1-1 .9l-.4 .1-.2-.9a.8 .8 0 0 0 .9 0l.1-.4v-1.9l-1 .5-.3-.7 1.3-.4v-1.9l-1.2 .1v-.7h1.2zM245.6 22.1l2.7 .1 .5-1.6 .7 .4-.5 1.2 1.4-.1v.7h-4.8zM245.7 20h1.9l-.2-.8 .7-.2 .3 1h2v.6h-4.7zM247.4 24.2l-.4 .7 1.1 .4 .6-1.1zM246.3 21.2l.6-.4 .6 1.1-.7 .2zM252.3 20.4h6.1v6.4h-.7v-.7h-4.6v.7h-.8zM253.1 20.9v4.6h4.6v-4.6z"/>
<path d="M220.5 137.4h1.8a1.47 1.47 0 0 1 1.6 1.1 1.47 1.47 0 0 1-.8 1.7 1.54 1.54 0 0 1 1.1 1.7 1.54 1.54 0 0 1-1.6 1.3l-2.1 .1zM221.3 138.1v1.8a1.98 1.98 0 0 0 1.7-.2 .91 .91 0 0 0 .2-1 .91 .91 0 0 0-.9-.6zM221.3 140.5v2.1a2.08 2.08 0 0 0 1.9-.4 1.04 1.04 0 0 0 .1-1.2 1.04 1.04 0 0 0-1.1-.5zM225.6 137.8a1.79 1.79 0 0 1 1.9-.2 1.79 1.79 0 0 1 1 1.6v1.1a3 3 0 0 1-1 2.9 1.82 1.82 0 0 1-2.7-1.7v-1.2a3.2 3.2 0 0 1 .8-2.5zM226.1 138.2a2.58 2.58 0 0 0-.5 2.1v1a1.18 1.18 0 0 0 1.3 1.3 1.75 1.75 0 0 0 .8-1.7v-1.5a1.14 1.14 0 0 0-1.3-1.3zM229.9 137.8a1.79 1.79 0 0 1 1.9-.2 1.79 1.79 0 0 1 1 1.6l.1 1.1a3 3 0 0 1-1.1 2.9 1.82 1.82 0 0 1-2.6-1.7l-.1-1.2a3.2 3.2 0 0 1 .8-2.5zM230.5 138.2a2.58 2.58 0 0 0-.6 2.1l.1 1a1.18 1.18 0 0 0 1.3 1.3 1.75 1.75 0 0 0 .8-1.7l-.1-1.5a1.14 1.14 0 0 0-1.3-1.3zM233.6 137.4h3.5v.7h-1.3v5.2h-.8v-5.2h-1.4zM238.5 137.8h2.7v-1.4h.8l-.1 1.4h2.8v4.3h-2.8v.9a.56 .56 0 0 0 .7 .6h2.1a.59 .59 0 0 0 .4-.6l.1-.3 .8 .3-.3 .6a.8 .8 0 0 1-.8 .6h-2.7a.83 .83 0 0 1-1-.9v-1.2h-1.9v.7h-.8zM241.9 140.2v1.3h2.1v-1.3zM239.3 140.2v1.3h1.9v-1.3zM241.9 138.4v1.2h2.1v-1.2zM239.3 138.4v1.2h1.9v-1.2zM247.3 137h2.6v2.4h-.9v1.2h.9v.6h-.9v1.5l1.3-.5v.7l-3.3 1-.3-.6 .6-.2-.1-2.8h.7v2.7l.5-.2v-3.4h-1.1zM251.4 136.3l.7 .3-.4 .6h2.5l-.7 1.3-.7 1.1 1.1 .6 .9 .2-.4 .7-2-1.1-.7 .4-1.4 .7-.4-.6a5.2 5.2 0 0 0 2.1-.9l-1-1.1-.5 .6-.5-.3a5.9 5.9 0 0 0 1.4-2.5zM250.6 141h3.2v3.2h-.6v-.7h-1.9v.7h-.7zM251.3 141.5v1.5h1.9v-1.5zM247.9 137.5v1.4h1.4v-1.4zM251.4 137.8l-.1 .2 1 1.2 .9-1.4z"/>
</g>
<path d="M43.1 32.7v.9l1.3 1.4M44.4 30.2v6M46.2 32v.4l-1.8 1.7" fill="none" stroke="#000" stroke-width=".23"/>
<circle cx="44.4" cy="36.7" r=".43" fill="none" stroke="#000" stroke-width=".99"/>
<circle cx="43.1" cy="32.6" r=".33" fill="none" stroke="#000" stroke-width=".74"/>
<path d="M38.6 19.5h10v22h-10z" fill="none" stroke="#000" stroke-width=".36"/>
<g fill="#000">
<circle cx="34.1" cy="29" r=".15"/>
<circle cx="34.1" cy="27.7" r=".15"/>
<circle cx="53.6" cy="27.7" r=".15"/>
<circle cx="56.1" cy="35.3" r=".15"/>
<circle cx="59.9" cy="32.7" r=".15"/>
<circle cx="64.9" cy="35.3" r=".15"/>
<circle cx="69.9" cy="32.7" r=".15"/>
<circle cx="93.8" cy="32.7" r=".15"/>
<circle cx="99.5" cy="35.3" r=".15"/>
<circle cx="41.7" cy="44" r=".15"/>
<circle cx="44.2" cy="45.3" r=".15"/>
<circle cx="67.4" cy="54.7" r=".15"/>
<circle cx="63.7" cy="154.6" r=".15"/>
<circle cx="69.9" cy="154.6" r=".15"/>
<circle cx="49.2" cy="160.3" r=".15"/>
<circle cx="53.6" cy="184.8" r=".15"/>
<circle cx="58" cy="190.4" r=".15"/>
</g>
<g font-size="6.1">
<text x="22.1" y="138.3">USB_BOOT按键方式参考电路</text>
<text x="22.3" y="173.2">USB_BOOT测试点方式参考电路</text>
</g>
<g font-size="3.5">
<text x="95.9" y="16">USB 走线遵循差分，等长，90欧阻抗控制</text>
<text x="31.4" y="64.4">1，USB走线需要严格按照差分90欧阻抗控制，做到平行和等长；</text>
<text x="31" y="73.9">2，需要尽可能的减少USB走线的stubs，减少信号反射；USB信号的测试点最好直接放在走线上以减少stub</text>
<text x="30.6" y="84">3，在靠近USB连接器或者测试点的地方添加TVS保护管，由于USB的速率较高，需要注意TVS管的选型；</text>
<text x="35.9" y="93">保证选用的TVS保护管的结电容小于1pF</text>
<text x="30.8" y="104.9">4，VBUS，在模组内部实际接的是WAKEUP1，USB_VBUS的5V经过分压后接到WAKEUP1；</text>
<text x="37.3" y="113.7">其作用仅为USB插入唤醒，不支持插入检测功能，VBUS不是必须的</text>
<text x="105.9" y="155.2">1，上电开机前将6/BOOT(GPIO0)上拉至24/VDD_EXT，模组将进入USB下载模式；</text>
<text x="105.8" y="166.9">2，按键附近需放置一个TVS管用作ESD防护。</text>
<text x="106.4" y="176.5">3，采用测试点方式，也需要放置TVS管用作ESD防护。</text>
</g>
<text font-size="2.1" x="250.8" y="195.5">Air780EX2_参考设计_V1.0</text>
<g font-size="1.7">
<text x="61.9" y="20.8">2/VBUS</text>
<text x="69.9" y="21.1">[1,2,4]</text>
<text x="160.6" y="32.7">3/USB_DN</text>
<text x="161.2" y="35.9">4/USB_DP</text>
<text x="172.9" y="32.5">[1]</text>
<text x="172.9" y="35.8">[1]</text>
<text x="47.9" y="57.7">2/VBUS</text>
<text x="57.4" y="58.1">[1,2,4]</text>
<text x="78.3" y="154.6">24/VDD_EXT</text>
<text x="92.6" y="155.4">[1,4]</text>
<text x="21.4" y="160.3">[1,4]</text>
<text x="30.7" y="160.3">6/BOOT</text>
<text x="19.5" y="185">[1,4]</text>
<text x="27.2" y="184.8">24/VDD_EXT</text>
<text x="20" y="190.9">[1,4]</text>
<text x="30.7" y="190.4">6/BOOT</text>
</g>
<g font-size="1.2">
<text x="42.7" y="22.8">USB1</text>
<text x="86.1" y="21.8">TP-1.0MM</text>
<text x="87.6" y="22.9">T1</text>
<text x="91.8" y="21.8">TP-1.0MM</text>
<text x="93.2" y="22.9">T2</text>
<text x="97.5" y="21.8">TP-1.0MM</text>
<text x="98.9" y="22.9">T3</text>
<text x="36.6" y="26.2">S1</text>
<text x="36.6" y="27.5">S2</text>
<text x="36.6" y="28.7">S3</text>
<text x="36.6" y="30">S4</text>
<text x="38.9" y="27">GND</text>
<text x="38.9" y="28.2">GND</text>
<text x="38.9" y="29.5">GND</text>
<text x="41.5" y="24.5">TYPEC_22</text>
<text x="45.8" y="28.2">VBUS</text>
<text x="46.4" y="27">GND</text>
<text x="47" y="29.5">NC</text>
<text x="49.4" y="26.2">1</text>
<text x="49.4" y="27.5">2</text>
<text x="49.4" y="28.7">3</text>
<text x="49.4" y="30">4</text>
<text x="88.1" y="29.4" transform="rotate(-90 88.1 29.4)">1</text>
<text x="93.7" y="29.4" transform="rotate(-90 93.7 29.4)">1</text>
<text x="99.4" y="29.4" transform="rotate(-90 99.4 29.4)">1</text>
<text x="36.6" y="31.2">S5</text>
<text x="36.6" y="32.5">S6</text>
<text x="38.9" y="30.7">GND</text>
<text x="38.9" y="32">NC</text>
<text x="38.9" y="33.3">NC</text>
<text x="46.4" y="30.7">CC1</text>
<text x="47" y="32">DM</text>
<text x="47" y="33.3">DP</text>
<text x="47" y="34.5">DM</text>
<text x="47" y="35.8">DP</text>
<text x="49.4" y="31.2">5</text>
<text x="49.4" y="32.5">6</text>
<text x="49.4" y="33.7">7</text>
<text x="49.4" y="35">8</text>
<text x="55.7" y="30.1">R150</text>
<text x="61.8" y="30.2">5.1K</text>
<text x="69.9" y="34.7">R152</text>
<text x="70.1" y="32.4">R153</text>
<text x="76.6" y="32.4">0R</text>
<text x="76.8" y="34.9">0R</text>
<text x="40.9" y="41.1" transform="rotate(-90 40.9 41.1)">GND</text>
<text x="42.2" y="41.1" transform="rotate(-90 42.2 41.1)">VBUS</text>
<text x="43.5" y="41.1" transform="rotate(-90 43.5 41.1)">VBUS</text>
<text x="44.7" y="41.1" transform="rotate(-90 44.7 41.1)">GND</text>
<text x="45.8" y="39.5">VBUS</text>
<text x="46.4" y="38.3">CC2</text>
<text x="46.4" y="40.8">GND</text>
<text x="47" y="37">NC</text>
<text x="49.4" y="36.2">9</text>
<text x="49.4" y="37.5">10</text>
<text x="49.4" y="38.8">11</text>
<text x="49.4" y="40">12</text>
<text x="59" y="39.7" transform="rotate(-90 59 39.7)">R151</text>
<text x="41.7" y="43.5" transform="rotate(-90 41.7 43.5)">16</text>
<text x="43" y="43.5" transform="rotate(-90 43 43.5)">15</text>
<text x="44.2" y="43.5" transform="rotate(-90 44.2 43.5)">14</text>
<text x="45.3" y="43.5" transform="rotate(-90 45.3 43.5)">13</text>
<text x="59" y="46" transform="rotate(-90 59 46)">5.1K</text>
<text x="64.5" y="51" transform="rotate(-90 64.5 51)">TVS3</text>
<text x="69.7" y="51.1" transform="rotate(-90 69.7 51.1)">TVS1</text>
<text x="52.5" y="154.5">2</text>
<text x="58.1" y="154.4">4</text>
<text x="52.5" y="156.3">1</text>
<text x="54.8" y="157">KEY3</text>
<text x="58.3" y="156.3">3</text>
<text x="60" y="159.1">C15</text>
<text x="68.3" y="160.5" transform="rotate(-90 68.3 160.5)">TVS10</text>
<text x="70.1" y="184.7">1</text>
<text x="77.7" y="185.4" transform="rotate(-90 77.7 185.4)">T5</text>
<text x="70.1" y="190.3">1</text>
<text x="77.7" y="191" transform="rotate(-90 77.7 191)">T4</text>
<text x="52" y="197.6" transform="rotate(-90 52 197.6)">TVS11</text>
<text x="56.4" y="197.6" transform="rotate(-90 56.4 197.6)">TVS4</text>
<text x="78.8" y="192.5" transform="rotate(-90 78.8 192.5)">TP-1.0MM TP-1.0MM</text>
<text x="238.3" y="193.2">Designer</text>
<text x="238.3" y="194.5">DRAWING TITLE</text>
<text x="250.9" y="193.2">&lt;OrgName&gt;</text>
<text x="267.2" y="193.2">Release</text>
<text x="274.8" y="193.2">&lt;OrgAddr1&gt;</text>
<text x="238.3" y="198.2">SIZE</text>
<text x="243.4" y="199.5">C</text>
<text x="249.7" y="198.2">DOC</text>
<text x="249.7" y="200.7">PCB</text>
<text x="252.7" y="198.2">NO.</text>
<text x="252.7" y="200.7">NO.</text>
<text x="254.7" y="202">&lt;OrgAddr2&gt;</text>
<text x="263.5" y="200.7">LAST UPDATE</text>
<text x="263.5" y="202">2026.4.12</text>
<text x="274.8" y="198.2">Rev</text>
<text x="276" y="199.5">&lt;Rev&gt;</text>
<text x="250.9" y="204.8">Confidential</text>
<text x="263.5" y="205.8">Sheet</text>
<text x="268.5" y="205.8">4</text>
<text x="272.3" y="205.8">of</text>
<text x="276.9" y="209.8">1</text>
<text x="277.3" y="205.8">8</text>
</g>
</svg>
